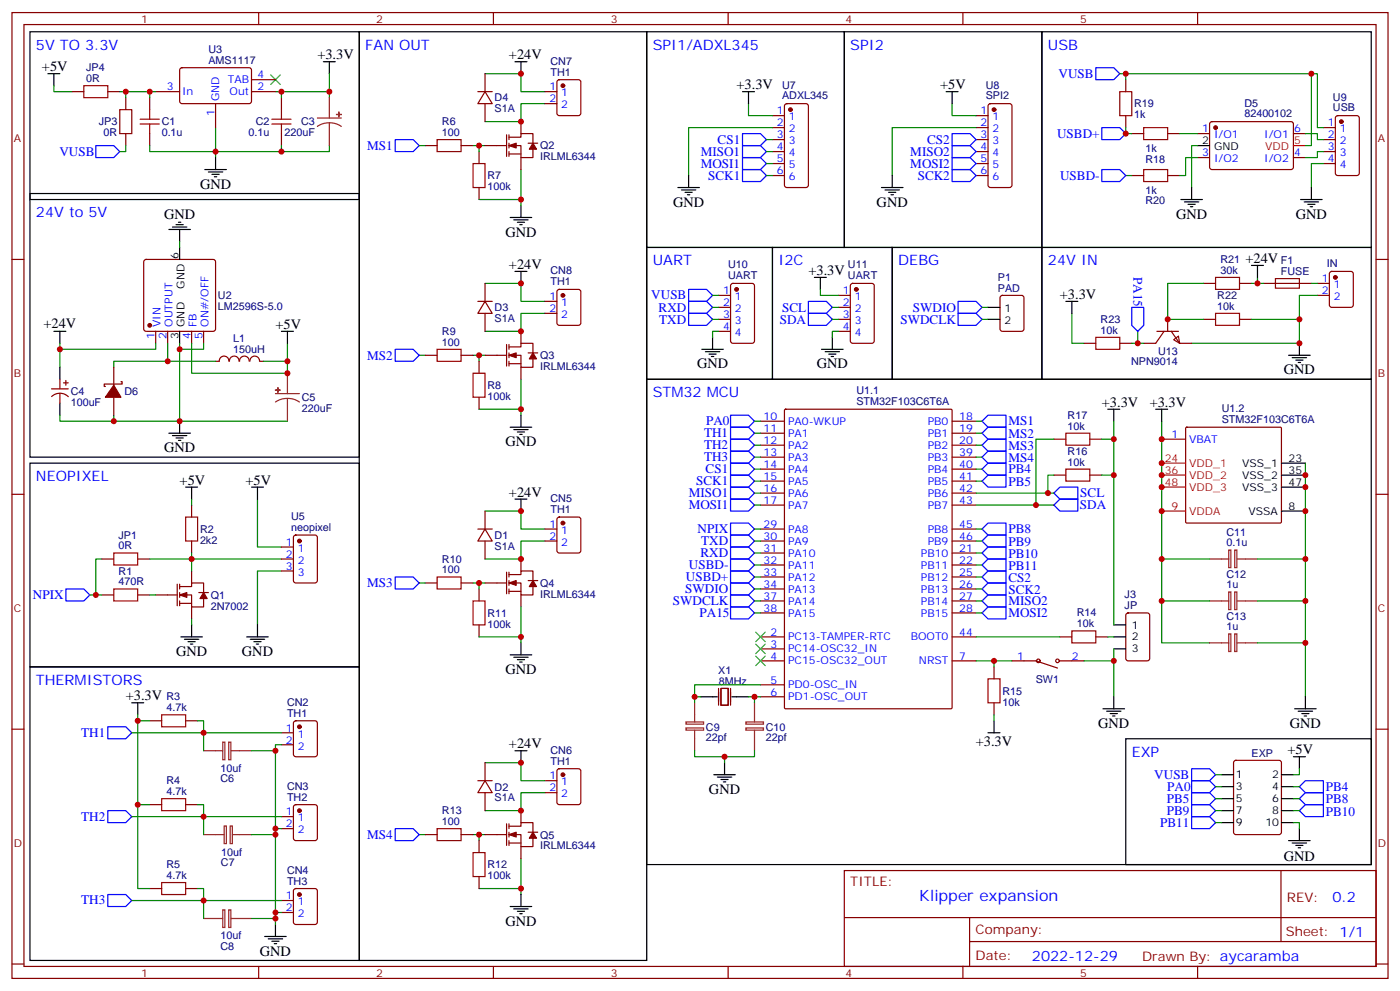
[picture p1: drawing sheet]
<svg xmlns="http://www.w3.org/2000/svg" width="412mm" height="292mm" viewBox="0 0 412 292" stroke-linecap="round" stroke-linejoin="round" font-family="sans-serif">
<g fill="none" stroke="#870000" stroke-width=".35">
<path d="M3.5 3.7h405.4v284.3h-405.4zM7.1 7.2h398.2v277.3h-398.2zM76.2 3.7v3.5M145.3 3.7v3.5M214.5 3.7v3.5M283.6 3.7v3.5M352.8 3.7v3.5M21.2 27h3.5M31.7 27h3.6M37 28.8v3.5M37 39.3v3.6M44.1 28.8v3.5"/>
<path d="M44.1 39.3v3.6M45.9 27h7M53.2 20.1l.4-.2 20.1 .1 .4 .6-.1 9.5-.6 .4-20.1-.1-.4-.6v-9.2zM63.5 30.5v7.1M74.1 27h7M74.1 23.5h7M82.9 28.8v3.5M82.9 39.3v3.6M140.8 27h4.2M142.9 27l2.1 3.5h-4.2zM142.9 21.7v5.3M142.9 30.5v5.3"/>
<path d="M149.2 39.7v6.3M149.9 39.7v1.4M153.5 35.8v3.5M160.5 27h3.5M160.5 30.5h3.5M164.3 23.7l.4-.2h5.7l.6 .4 .1 9.4-.5 .7h-5.9l-.6-.4-.1-9.4zM227.5 34h3.6M227.5 37.6h3.6M231.3 30.7l.5-.2h5.6l.7 .4v23.6l-.4 .7h-5.9l-.7-.5v-23.5zM287.5 34h3.5M287.5 37.6h3.5M291.3 30.7l.4-.2h5.7l.6 .4 .1 23.6-.5 .7h-5.9l-.6-.5-.1-23.5z"/>
<path d="M331.6 23.5v3.5M331.6 34v3.6M333.4 39.3h3.5M344 39.3h3.5M352.8 39.3h3.5M356.5 36l.5-.2 23.6 .1 .4 .6-.1 13-.6 .4h-23.6l-.4-.7v-12.7zM381 39.3h3.5M389.8 37.6h3.5M393.6 34.2l.5-.2h5.6l.6 .5 .1 16.5-.5 .6-5.8 .1-.7-.5-.1-16.5zM125.2 42.9h3.6M135.8 42.9h3.5M141.1 44.6v3.6"/>
<path d="M141.1 55.2v3.5M142.9 42.9h6.3M149.9 40.4h3.6v-1.1h3.5v2.9M149.9 42.9h3.6v3.5h3.5v-2.5M149.9 45.3h3.6M149.9 42.2v1.4M149.9 44.6v1.4M153.5 46.4v3.5M155.6 42.2h2.8M227.5 41.1h3.6M227.5 44.6h3.6M227.5 48.2h3.6"/>
<path d="M227.5 51.7h3.6M287.5 41.1h3.5M287.5 44.6h3.5M287.5 48.2h3.5M287.5 51.7h3.5M333.4 51.7h3.5M344 51.7h3.5M352.8 46.4h3.5M381 46.4h3.5M389.8 41.1h3.5M389.8 44.6h3.5M389.8 48.2h3.5"/>
<path d="M3.5 76.4h3.6M42.6 76.6l.4-.2h19.8l.5 .2 .2 .5v19.7l-.2 .5-.5 .2h-19.8l-.5-.2-.2-.5v-19.7zM405.3 76.4h3.6M45.9 97.5v3.6M49.4 97.5v3.6M56.4 97.5v3.6M60 97.5v3.6M140.8 88.7h4.2M142.9 88.7l2.1 3.6h-4.2zM142.9 83.4v5.3M142.9 92.3v5.2M153.5 97.5v3.6"/>
<path d="M160.5 88.7h3.5M160.5 92.3h3.5M164.3 85.4l.4-.2h5.7l.6 .4 .1 9.5-.5 .6-5.9 .1-.6-.5-.1-9.4zM211.7 87h3.5M211.7 90.5h3.5M211.7 94h3.5M211.7 97.5h3.5M215.4 83.6l.5-.2h5.6l.7 .5v16.5l-.4 .6-5.9 .1-.7-.5v-16.5zM246.9 87h3.6M246.9 90.5h3.6M246.9 94h3.6M246.9 97.5h3.6"/>
<path d="M250.7 83.6l.5-.2h5.6l.7 .5v16.5l-.4 .6-5.9 .1-.7-.5v-16.5zM294.8 87.2l.5-.2h5.6l.7 .4v9.4l-.4 .7h-5.9l-.7-.4v-9.4zM340.8 97.5h6.3M342.9 97.5l-2.5 3.6h-3.5M344 94v3.5M345 97.5l2.5 3.6h3.5M354.5 94h3.6M354.5 83.4h3.6M365.1 94h3.6M365.1 83.4h3.6M372.2 83.4h14.1M388.1 87h3.5"/>
<path d="M388.1 83.4h3.5M391.8 80.1l.5-.2h5.6l.7 .4v9.5l-.4 .6-5.9 .1-.7-.5v-9.4zM15.2 114.5h4.9M15.2 116.7a3.5 3.5 0 0 1 4.9 .1M17.6 111.7v2.8M17.6 115.9v2.8M18.7 112.7h1.4M19.4 112v1.4M33.5 108.1v5.3M33.5 116.9v5.3M35.6 112.4h.4v.7h-5.3v.7h.3M67.4 106.3a1.41 1.41 0 0 0-1.4-1.5 1.41 1.41 0 0 0-1.4 1.5l-1.1 .1"/>
<path d="M67.6 106.3a1.41 1.41 0 0 1 1.4-1.5 1.41 1.41 0 0 1 1.4 1.5M70.6 106.3a1.41 1.41 0 0 1 1.4-1.5 1.41 1.41 0 0 1 1.4 1.5M73.6 106.3a1.41 1.41 0 0 1 1.4-1.5 1.41 1.41 0 0 1 1.4 1.5M76.6 106.4h1M125.2 104.6h3.6M135.8 104.6h3.5M141.1 106.4v3.5M141.1 116.9v3.6M142.9 104.6h6.3M149.2 101.4v6.4M149.9 102.1h3.6v-1h3.5v2.8M149.9 104.6h3.6v3.5h3.5v-2.4"/>
<path d="M149.9 101.4v1.4M149.9 103.9v1.4M149.9 106.4v1.4M149.9 107.1h3.6M153.5 108.1v3.6M155.6 103.9h2.8M319.3 101.1h3.5M329.8 101.1h3.6M345.7 100l1.4-1 .4 2.1zM224 124h7.1M224 127.5h7.1M224 131.1h7.1"/>
<path d="M224 134.6h7.1M224 138.1h7.1M231.1 120.6l.3-.1h48.7l.3 .1 .1 87.7-.2 .3-48.9 .1-.3-.2zM280.5 124h7M280.5 127.5h7M280.5 131.1h7M280.5 134.6h7M280.5 138.1h7M310.4 129.3h3.6M310.4 139.9h3.6M321 129.3h3.6M321 139.9h3.6"/>
<path d="M342.2 129.3h7M349.3 125.9l.3-.1h27.7l.2 .3-.1 27.7-.3 .2-27.7-.1-.2-.3zM3.5 145.5h3.6M56.4 148.7v3.5M56.4 159.3v3.5M86.7 157.7l.4-.2h5.7l.6 .4 .1 13-.5 .7h-5.9l-.6-.4-.1-13zM140.8 155.8h4.2M142.9 155.8l2.1 3.5h-4.2zM142.9 150.5v5.3M142.9 159.3v5.3M160.5 155.8h3.5M160.5 159.3h3.5"/>
<path d="M164.3 152.4l.4-.2h5.7l.6 .5 .1 9.4-.5 .7h-5.9l-.6-.5-.1-9.4zM224 141.6h7.1M224 145.2h7.1M224 148.7h7.1M224 155.8h7.1M224 159.3h7.1M280.5 141.6h7M280.5 145.2h7M280.5 148.7h7M280.5 155.8h7M280.5 159.3h7M405.3 145.5h3.6"/>
<path d="M30 175.2h3.5M30 164.6h3.5M40.6 175.2h3.5M40.6 164.6h3.5M45.9 175.2h6.3M52.2 172v6.3M52.9 175.2h3.5v3.5h3.6v-2.5M52.9 172.7h3.5v-1.1h3.6v2.8M52.9 172v1.4M52.9 174.4v1.5M52.9 176.9v1.4M52.9 177.6h3.5"/>
<path d="M56.4 168.1v3.5M56.4 178.7v3.5M58.6 174.4h2.8M82.9 164.6h3.5M82.9 161h3.5M82.9 168.1h3.5M125.2 171.6h3.6M135.8 171.6h3.5M141.1 173.4v3.5M142.9 171.6h6.3M149.2 168.5v6.3M149.9 169.2h3.6v-1.1h3.5v2.8"/>
<path d="M149.9 171.6h3.6v3.6h3.5v-2.5M149.9 168.5v1.4M149.9 170.9v1.4M149.9 173.4v1.4M149.9 174.1h3.6M153.5 164.6v3.5M153.5 175.2v3.5M155.6 170.9h2.8M224 162.8h7.1M224 166.3h7.1M224 169.9h7.1M224 173.4h7.1"/>
<path d="M224 176.9h7.1M280.5 162.8h7M280.5 166.3h7M280.5 169.9h7M280.5 173.4h7M280.5 176.9h7M141.1 184v3.5M224 187.5h7.1M224 191h7.1M224 194.6h7.1M224 180.4h7.1M280.5 187.5h7"/>
<path d="M280.5 194.6h7M280.5 180.4h7M292.8 196.3v3.5M298.1 194.6h7.1l6.3 2.1M312.2 187.5h3.5M312.2 194.6h7.1M322.8 187.5h3.5M331.8 180.7l.5-.3h5.7l.6 .5 .1 13-.5 .6-5.9 .1-.6-.5-.1-12.9zM3.5 214.7h3.6M44.1 212.2h3.5M54.7 212.2h3.5M82.9 215.7h3.5"/>
<path d="M82.9 219.3h3.5M86.7 212.4l.4-.2h5.7l.6 .4 .1 9.5-.5 .6-5.9 .1-.6-.5-.1-9.4zM211.7 202.7v4.9M212.4 202.7h2.1v4.9h-2.1zM215.2 202.7v4.9M224 201.6h7.1M224 205.1h7.1M292.8 206.9v3.5M405.3 214.7h3.6M44.1 236.9h3.5M54.7 236.9h3.5M86.7 237.1l.4-.2h5.7l.6 .4 .1 9.5-.5 .6-5.9 .1-.6-.5-.1-9.4z"/>
<path d="M140.8 229.8h4.2M142.9 229.8l2.1 3.6h-4.2zM142.9 224.5v5.3M142.9 233.4v5.3M153.5 238.7v3.5M160.5 229.8h3.5M160.5 233.4h3.5M164.3 226.5l.4-.2h5.7l.6 .4 .1 9.5-.5 .6-5.9 .1-.6-.5-.1-9.4zM363.6 224l.5-.2h12.7l.6 .5 .1 20.7-.5 .7h-12.9l-.7-.5v-20.7zM82.9 240.4h3.5M82.9 243.9h3.5M125.2 245.7h3.6"/>
<path d="M135.8 245.7h3.5M141.1 247.5v3.5M141.1 258.1v3.5M142.9 245.7h6.3M149.2 242.5v6.4M149.9 243.2h3.6v-1h3.5v2.8M149.9 245.7h3.6v3.5h3.5v-2.4M149.9 242.5v1.4M149.9 245v1.4M149.9 247.5v1.4M149.9 248.2h3.6M153.5 249.2v3.6"/>
<path d="M155.6 245h2.8M248.7 256.3h156.6v28.2h-156.6zM377.3 256.3v20.9M44.1 261.6h3.5M54.7 261.6h3.5M82.9 265.1h3.5M82.9 268.6h3.5M86.7 261.8l.4-.2h5.7l.6 .4 .1 9.5-.5 .6-5.9 .1-.6-.5-.1-9.4zM248.7 270.1h156.5M285.6 277.2h119.6M285.6 270.1v14.2M3.5 283.8h3.6"/>
<path d="M76.2 284.5v3.5M145.3 284.5v3.5M214.5 284.5v3.5M283.6 284.5v3.5M352.8 284.5v3.5M405.3 283.8h3.6"/>
<circle cx="305.9" cy="194.6" r=".53"/>
<circle cx="311.5" cy="194.6" r=".53"/>
</g>
<g fill="none" stroke="#000" stroke-width=".35">
<path d="M8.8 9.3h97v49.4h-97zM95.2 18.2h3.6M97 18.2v3.5M105.8 9.3h84.7v273.5h-84.7zM151.7 18.2h3.5M153.5 18.2v3.5M190.5 9.3h58.2v63.5h-58.2zM248.7 9.3h58.2v63.5h-58.2zM306.9 9.3h97v63.5h-97zM14.1 21.7h3.5M15.9 21.7v3.5M218.7 27h3.5"/>
<path d="M220.5 27v3.5M278.7 27h3.5M280.5 27v3.5M8.8 57h97v77.6h-97zM60.3 49.9h6.4M61.4 50.6h4.2M62.4 51.3h2.2M63.1 52h.8M63.5 46.4v3.5M199.7 55.2h6.3M200.7 55.9h4.3M201.8 56.6h2.1"/>
<path d="M202.5 57.3h.7M202.8 51.7v3.5M259.6 55.2h6.4M260.7 55.9h4.2M261.8 56.6h2.1M262.5 57.3h.7M262.8 51.7v3.5M347.8 58.7h6.4M348.9 59.4h4.2M351 55.2v3.5M352.8 42.9h3.5M383.1 58.7h6.4"/>
<path d="M384.2 59.4h4.2M386.3 55.2v3.5M49.7 67.6h6.4M50.8 66.9h4.2M51.9 66.1h2.1M52.6 65.4h.7M52.9 67.6v3.5M52.9 72.8v3.6M150.3 64h6.3M151.3 64.7h4.3M151.7 79.9h3.5M152.4 65.4h2.1"/>
<path d="M153.1 66.1h.7M153.5 60.5v3.5M153.5 79.9v3.5M190.5 72.8h37v38.9h-37zM227.5 72.8h35.3v38.9h-35.3zM262.8 72.8h44.1v38.9h-44.1zM306.9 72.8h97v38.9h-97zM350 60.1h2.1M350.7 60.9h.7M368.7 78.1h3.5M370.4 78.1v3.6M385.2 60.1h2.1"/>
<path d="M385.9 60.9h.7M15.9 97.5h3.5M17.6 97.5v3.6M52.9 97.5v3.6M82.9 97.5h3.5M84.7 97.5v3.6M209.9 99.3v3.5M239.9 81.7h3.5M241.7 81.7v3.5M245.2 99.3v3.5M291 90.5h3.6M291 94h3.6"/>
<path d="M314 88.7h3.5M315.7 88.7v3.6M17.6 108.1v3.6M17.6 118.7v3.5M190.5 111.7h213.4v142.8h-213.4zM206.7 102.8h6.4M207.8 103.5h4.2M208.8 104.2h2.2M209.5 105h.8M242 102.8h6.4M243.1 103.5h4.2M244.1 104.2h2.1"/>
<path d="M244.8 105h.7M379.6 104.6h6.3M380.6 105.3h4.3M381.7 106h2.1M382.4 106.7h.7M382.8 101.1v3.5M8.8 136.3h97v60h-97zM49.7 127.5h6.4M50.8 128.2h4.2M51.9 128.9h2.1M52.6 129.6h.7M52.9 124v3.5"/>
<path d="M150.3 125.8h6.3M151.3 126.5h4.3M152.4 127.2h2.1M153.1 127.9h.7M153.5 122.2v3.6M326.3 120.5h3.5M328.1 120.5v3.5M340.4 120.5h3.6M342.2 120.5v3.5M377.5 136.3h7M377.5 139.9h7M54.7 143.4h3.5"/>
<path d="M56.4 143.4v3.5M74.1 143.4h3.5M75.8 143.4v3.5M151.7 146.9h3.5M153.5 146.9v3.6M377.5 150.5h7M377.5 143.4h7M8.8 196.3h97v86.5h-97zM53.3 187.5h6.3M54.3 188.2h4.3M55.4 188.9h2.1M56.1 189.6h.7"/>
<path d="M56.4 184v3.5M72.7 187.5h6.3M73.7 188.2h4.3M74.8 188.9h2.1M75.5 189.6h.7M75.8 184v3.5M150.3 192.8h6.3M151.3 193.5h4.3M152.4 194.2h2.1M153.1 194.9h.7M153.5 189.3v3.5M328.1 187.5h3.5"/>
<path d="M328.1 191h3.5M328.1 184h3.5M38.8 206.9h3.5M40.6 206.9v3.5M206.4 205.1h4.9M215.5 205.1h5M291 215.7h3.6M292.8 212.2v3.5M324.9 208.7h6.4M326 209.4h4.2M327 210.1h2.1M327.7 210.8h.7"/>
<path d="M328.1 205.1v3.6M331.6 217.5h72.3v37h-72.3zM381.4 208.7h6.3M382.4 209.4h4.2M383.5 210.1h2.1M384.2 210.8h.7M384.5 205.1v3.6M151.7 221h3.5M153.5 221v3.5M210.3 228.1h6.3M211.3 228.8h4.2M212.4 229.5h2.1"/>
<path d="M213.1 230.2h.7M213.4 224.5v3.6M359.8 228.1h3.6M359.8 231.6h3.6M359.8 235.1h3.6M359.8 238.7h3.6M377.5 228.1h3.5M377.5 231.6h3.5M377.5 235.1h3.5M377.5 238.7h3.5M381 222.8h3.5M382.8 222.8v3.5"/>
<path d="M359.8 242.2h3.6M377.5 242.2h3.5M379.6 247.5h6.3M380.6 248.2h4.3M381.7 248.9h2.1M382.4 249.6h.7M382.8 243.9v3.6M78 275.7h6.3M79 276.4h4.3M80.1 277.1h2.1M80.8 277.8h.7M81.1 272.2v3.5"/>
<path d="M150.3 266.9h6.3M151.3 267.6h4.3M152.4 268.3h2.1M153.1 269h.7M153.5 263.3v3.6"/>
</g>
<path d="M381 42.9h3.5M342.2 136.3h7M342.2 139.9h7M342.2 150.5h7M342.2 143.4h7" fill="none" stroke="#f00" stroke-width=".35"/>
<g fill="none" stroke="#008700" stroke-width=".35">
<path d="M15.9 25.2v1.8h5.3M35.3 27h1.7v1.8M37 27h7.1M45.9 27h-1.8v1.8M63.5 37.6v7h-19.4v-1.7M81.1 27h15.9v1.8M82.9 27v1.8M97 21.7v5.3M142.9 21.7h10.6v5.3h7M160.5 30.5h-7v5.3h-10.6M220.5 30.5v3.5h7M227.5 37.6h-24.7v14.1"/>
<path d="M280.5 30.5v3.5h7M287.5 37.6h-24.7v14.1M329.8 21.7h58.3v15.9h1.7M331.6 37.6v1.7h1.8M331.6 21.7v1.8M347.5 39.3h5.3M384.5 39.3h3.6v1.8h1.7M386.3 21.7v21.2h-1.8M37 42.9v1.7h-1.7M82.9 42.9v1.7M97 42.9v1.7h-33.5v1.8M123.5 42.9h1.7"/>
<path d="M139.3 42.9h3.6M141.1 58.7h12.4v1.8M141.1 42.9v1.7M153.5 49.9v8.8M225.8 41.1h1.7M225.8 44.6h1.7M225.8 48.2h1.7M225.8 51.7h1.7M331.6 51.7h1.8M352.8 46.4h-3.6v5.3h-1.7M352.8 42.9h-1.8v12.3M389.8 48.2h-3.5v7"/>
<path d="M389.8 44.6h-1.7v1.8h-3.6M52.9 71.1v1.7M142.9 83.4h10.6v5.3h7M160.5 92.3h-7v5.2h-10.6M209.9 87h1.8M209.9 90.5h1.8M209.9 94h1.8M211.7 97.5h-1.8v1.8M241.7 85.2v1.8h5.2M245.2 90.5h1.7M245.2 94h1.7M246.9 97.5h-1.7v1.8"/>
<path d="M289.3 90.5h1.7M289.3 94h1.7M315.7 92.3v8.8h3.6M335.1 97.5v3.6M354.5 83.4h-10.5v10.6h10.5M368.7 94h14.1M368.7 83.4h1.7M370.4 81.7v1.7h1.8M386.3 83.4h1.8M388.1 87h-5.3v14.1h-31.8M17.6 101.1v1.7M45.9 101.1v1.7h-28.3v5.3"/>
<path d="M49.4 101.1v5.3M52.9 101.1v22.9M56.4 101.1v8.8h28.3v-3.5h-7.1M60 101.1v1.7h-7.1M63.5 106.4h-30v1.7M84.7 101.1v5.3M123.5 104.6h1.7M139.3 104.6h3.6M141.1 104.6v1.8M153.5 111.7v8.8M333.4 101.1h3.5M17.6 122.2v1.8h67.1"/>
<path d="M33.5 122.2v1.8M141.1 120.5h12.4v1.7M222.2 138.1h1.8M222.2 127.5h1.8M222.2 131.1h1.8M222.2 134.6h1.8M222.2 124h1.8M287.5 138.1h1.8M287.5 127.5h1.8M287.5 131.1h1.8M287.5 134.6h1.8M287.5 124h1.8"/>
<path d="M310.4 139.9h-1.7v5.3M310.4 129.3h-5.2v19.4M324.6 129.3h3.5M328.1 124v15.9h-3.5M328.1 139.9v44.1M342.2 124v65.3h14.1M384.5 136.3v68.8M56.4 146.9v1.8M75.8 146.9v14.1h7.1M142.9 150.5h10.6v5.3h7M160.5 159.3h-7v5.3h-10.6M222.2 141.6h1.8"/>
<path d="M222.2 145.2h1.8M222.2 148.7h1.8M222.2 159.3h1.8M222.2 155.8h1.8M287.5 141.6h1.8M287.5 145.2h22.9M287.5 148.7h22.9M287.5 159.3h1.8M287.5 155.8h1.8M28.2 175.2h1.8M30 164.6h-1.8v10.6h-1.7M44.1 175.2h1.8"/>
<path d="M44.1 164.6h38.8M56.4 162.8v5.3M82.9 168.1h-7.1v15.9M123.5 171.6h1.7M139.3 171.6h3.6M141.1 171.6v1.8M153.5 178.7v8.8M222.2 162.8h1.8M222.2 166.3h1.8M222.2 169.9h1.8M222.2 173.4h1.8M222.2 176.9h1.8"/>
<path d="M287.5 162.8h1.8M287.5 166.3h1.8M287.5 169.9h1.8M287.5 173.4h1.8M287.5 176.9h1.8M342.2 164.6h14.1M342.2 176.9h14.1M370.4 164.6h14.1M370.4 176.9h14.1M56.4 182.2v1.8M141.1 187.5h12.4v1.8M222.2 180.4h1.8"/>
<path d="M287.5 180.4h1.8M287.5 187.5h24.7M287.5 194.6h10.6M292.8 194.6v1.7M319.3 194.6h8.8M326.3 187.5h1.8M328.1 191v14.1M370.4 189.3h14.1M38.8 215.7h44.1M40.6 210.4v1.8h3.5M40.6 212.2v24.7h3.5M58.2 212.2h1.8v8.8"/>
<path d="M82.9 219.3h-1.8v52.9M204.6 205.1h1.8M220.5 205.1h3.5M222.2 205.1v1.8M224 201.6h-19.4v5.3M292.8 210.4v1.8M40.6 236.9v24.7h3.5M58.2 236.9h1.8v8.8M74.1 221h7M142.9 224.5h10.6v5.3h7M160.5 233.4h-7v5.3h-10.6M204.6 221v1.8h17.6v-1.8"/>
<path d="M213.4 222.8v1.7M358.1 228.1h1.7M358.1 231.6h1.7M358.1 235.1h1.7M358.1 238.7h1.7M381 231.6h1.8M381 235.1h1.8M381 238.7h1.8M382.8 226.3v1.8h-1.8M38.8 240.4h44.1M74.1 245.7h7M81.1 243.9h1.8"/>
<path d="M123.5 245.7h1.7M139.3 245.7h3.6M141.1 245.7v1.8M153.5 252.8v8.8M358.1 242.2h1.7M381 242.2h1.8v1.7M38.8 265.1h44.1M58.2 261.6h1.8v8.8M74.1 270.4h7M81.1 268.6h1.8M141.1 261.6h12.4v1.7"/>
</g>
<path d="M79.7 22l2.8 2.9M82.5 22l-2.8 2.9M222.6 193.1l2.8 2.9M222.6 189.6l2.8 2.8M222.6 186.1l2.8 2.8M225.4 193.1l-2.8 2.9M225.4 189.6l-2.8 2.8M225.4 186.1l-2.8 2.8" fill="none" stroke="#3c3" stroke-width=".35"/>
<g fill="none" stroke="#a10000" stroke-width=".35">
<path d="M24.7 25.2h7v3.6h-7zM35.3 32.3h3.5v7h-3.5zM41.3 35.1h5.6M41.3 36.5h5.6M44.1 32.3v2.8M44.1 36.5v2.8M80.1 35.1h5.6M80.1 36.5h5.6M82.9 32.3v2.8M82.9 36.5v2.8M329.8 27h3.6v7h-3.6zM336.9 37.6h7.1v3.5h-7.1z"/>
<path d="M128.8 41.1h7v3.5h-7zM139.3 48.2h3.6v7h-3.6zM336.9 49.9h7.1v3.5h-7.1zM322.8 99.3h7v3.5h-7zM358.1 81.7h7v3.5h-7zM358.1 92.3h7v3.5h-7zM375.7 82h7.1v2.8h-7.1zM128.8 102.8h7v3.6h-7zM139.3 109.9h3.6v7h-3.6zM314 138.1h7v3.5h-7zM314 127.5h7v3.6h-7zM54.7 152.2h3.5v7.1h-3.5z"/>
<path d="M33.5 173.4h7.1v3.5h-7.1zM33.5 162.8h7.1v3.5h-7.1zM128.8 169.9h7v3.5h-7zM139.3 176.9h3.6v7.1h-3.6zM291 199.8h3.6v7.1h-3.6zM315.7 185.7h7.1v3.6h-7.1zM47.6 210.4h7.1v3.6h-7.1zM47.6 235.1h7.1v3.6h-7.1zM47.6 259.8h7.1v3.5h-7.1zM128.8 243.9h7v3.6h-7zM139.3 251h3.6v7.1h-3.6z"/>
</g>
<g fill="none" stroke="#00f" stroke-width=".35">
<path d="M322.8 19.9h5.3l1.7 1.8-1.7 1.8h-5.3zM218.7 39.3h5.3l1.8 1.8-1.8 1.8h-5.3zM280.5 39.3h5.3l1.7 1.8-1.7 1.8h-5.3zM324.6 37.6h5.2l1.8 1.7-1.8 1.8h-5.2zM28.2 42.9h5.3l1.8 1.7-1.8 1.8h-5.3zM116.4 41.1h5.3l1.8 1.8-1.8 1.7h-5.3zM218.7 42.9h5.3l1.8 1.7-1.8 1.8h-5.3zM218.7 46.4h5.3l1.8 1.8-1.8 1.7h-5.3zM218.7 49.9h5.3l1.8 1.8-1.8 1.7h-5.3zM280.5 42.9h5.3l1.7 1.7-1.7 1.8h-5.3zM280.5 46.4h5.3l1.7 1.8-1.7 1.7h-5.3zM280.5 49.9h5.3l1.7 1.8-1.7 1.7h-5.3z"/>
<path d="M324.6 49.9h5.2l1.8 1.8-1.8 1.7h-5.2zM202.8 85.2h5.3l1.8 1.8-1.8 1.7h-5.3zM202.8 88.7h5.3l1.8 1.8-1.8 1.8h-5.3zM202.8 92.3h5.3l1.8 1.7-1.8 1.8h-5.3zM238.1 88.7h5.3l1.8 1.8-1.8 1.8h-5.3zM238.1 92.3h5.3l1.8 1.7-1.8 1.8h-5.3zM282.2 88.7h5.3l1.8 1.8-1.8 1.8h-5.3zM282.2 92.3h5.3l1.8 1.7-1.8 1.8h-5.3zM333.4 90.5h3.5v5.3l-1.8 1.7-1.7-1.7zM116.4 102.8h5.3l1.8 1.8-1.8 1.8h-5.3zM215.2 136.3h5.3l1.7 1.8-1.7 1.8h-5.3zM215.2 139.9h5.3l1.7 1.7-1.7 1.8h-5.3z"/>
<path d="M215.2 125.8h5.3l1.7 1.7-1.7 1.8h-5.3zM215.2 129.3h5.3l1.7 1.8-1.7 1.7h-5.3zM215.2 132.8h5.3l1.7 1.8-1.7 1.7h-5.3zM215.2 122.2h5.3l1.7 1.8-1.7 1.8h-5.3zM289.3 127.5l1.7-1.7h5.3v3.5h-5.3zM289.3 134.6l1.7-1.8h5.3v3.5h-5.3zM291 122.2h5.3v3.6h-5.3l-1.7-1.8zM291 129.3h5.3v3.5h-5.3l-1.7-1.7zM291 136.3h5.3v3.6h-5.3l-1.7-1.8zM291 139.9h5.3v3.5h-5.3l-1.7-1.8zM215.2 143.4h5.3l1.7 1.8-1.7 1.7h-5.3zM215.2 146.9h5.3l1.7 1.8-1.7 1.8h-5.3z"/>
<path d="M215.2 157.5h5.3l1.7 1.8-1.7 1.7h-5.3zM215.2 154h5.3l1.7 1.8-1.7 1.7h-5.3zM289.3 159.3l1.7-1.8h5.3v3.5h-5.3zM291 154h5.3v3.5h-5.3l-1.7-1.7zM310.4 148.7l1.8-1.8h5.3v3.6h-5.3zM310.4 145.2l1.8-1.8h5.3v3.5h-5.3zM19.4 173.4h5.3l1.8 1.8-1.8 1.7h-5.3zM116.4 169.9h5.3l1.8 1.7-1.8 1.8h-5.3zM215.2 161h5.3l1.7 1.8-1.7 1.8h-5.3zM215.2 164.6h5.3l1.7 1.7-1.7 1.8h-5.3zM215.2 168.1h5.3l1.7 1.8-1.7 1.7h-5.3zM215.2 171.6h5.3l1.7 1.8-1.7 1.8h-5.3z"/>
<path d="M215.2 175.2h5.3l1.7 1.7-1.7 1.8h-5.3zM215.2 178.7h5.3l1.7 1.7-1.7 1.8h-5.3zM289.3 166.3l1.7-1.7h5.3v3.5h-5.3zM291 171.6h5.3v3.6h-5.3l-1.7-1.8zM291 175.2h5.3v3.5h-5.3l-1.7-1.8zM291 178.7h5.3v3.5h-5.3l-1.7-1.8zM291 168.1h5.3v3.5h-5.3l-1.7-1.7zM291 161h5.3v3.6h-5.3l-1.7-1.8zM31.7 214h5.3l1.8 1.7-1.8 1.8h-5.3zM31.7 238.7h5.3l1.8 1.7-1.8 1.8h-5.3zM351 226.3h5.3l1.8 1.8-1.8 1.7h-5.3zM351 229.8h5.3l1.8 1.8-1.8 1.8h-5.3z"/>
<path d="M351 233.4h5.3l1.8 1.7-1.8 1.8h-5.3zM351 236.9h5.3l1.8 1.8-1.8 1.7h-5.3zM382.8 231.6l1.7-1.8h5.3v3.6h-5.3zM382.8 238.7l1.7-1.8h5.3v3.5h-5.3zM384.5 233.4h5.3v3.5h-5.3l-1.7-1.8zM116.4 243.9h5.3l1.8 1.8-1.8 1.8h-5.3zM351 240.4h5.3l1.8 1.8-1.8 1.7h-5.3zM31.7 263.3h5.3l1.8 1.8-1.8 1.8h-5.3z"/>
</g>
<g fill="#8c2424" stroke="#8c2424" stroke-width=".35">
<path d="M99.8 33v1.4z"/>
<path d="M99.1 33.7h1.4z"/>
<path d="M81.8 114.1l.1 1.4z"/>
<path d="M81.1 114.8l1.4 .1z"/>
</g>
<g fill="none" stroke="#8c2424" stroke-width=".35">
<path d="M93.5 34.7h7M97 36.2l1.9 .2 1.6 .8M97 36.2l-1.8 .2-1.7 .8M97 28.8v5.9M97 36.2v6.7M81.1 115.9h7.1M84.7 117.3l-1.9 .2-1.7 .9M84.7 117.3l1.8 .2 1.7 .9M84.7 109.9v6M84.7 117.3v6.7M356.3 164.6h5.6M356.3 176.9h5.6"/>
<path d="M361.9 161.9h.7v5.2h-.7zM361.9 174.3h.7v5.2h-.7zM363.7 161.9h.6v5.2h-.6zM363.7 174.3h.6v5.2h-.6zM364.4 164.6h6M364.4 176.9h6M356.3 189.3h5.6M361.9 186.6h.7v5.2h-.7zM363.7 186.6h.6v5.2h-.6zM364.4 189.3h6M65.6 218.5h.7v5.2h-.7zM67.4 218.5h.6v5.2h-.6z"/>
<path d="M202.1 214.3h5.2v.6h-5.2zM202.1 212.5h5.2v.7h-5.2zM204.6 206.9v5.6M204.6 215v6M219.7 214.3h5.2v.6h-5.2zM219.7 212.5h5.2v.7h-5.2zM222.2 206.9v5.6M222.2 215v6M60 221h5.6M68.1 221h6M60 245.7h6M66 243.2h.7v5.2h-.7z"/>
<path d="M67.8 243.2h.6v5.2h-.6zM68.4 245.7h5.7M60 270.4h5.6M65.6 267.9h.7v5.2h-.7zM67.4 267.9h.6v5.2h-.6zM68.1 270.4h6"/>
</g>
<g fill="#870000" stroke="#870000" stroke-width=".35">
<path d="M60 174.4l1 1.8h-2.1z"/>
<path d="M52.9 175.2l2.1-.8v1.5z"/>
<path d="M149.9 42.9l2.1-.7v1.4z"/>
<path d="M157 42.2l1 1.7h-2.1z"/>
<path d="M149.9 104.6l2.1-.7v1.4z"/>
<path d="M157 103.9l1 1.8h-2.1z"/>
<path d="M149.9 171.6l2.1-.7v1.4z"/>
<path d="M157 170.9l1 1.8h-2.1z"/>
<path d="M149.9 245.7l2.1-.7v1.4z"/>
<path d="M157 245l1 1.8h-2.1z"/>
<path d="M33.5 113.4l2.1 3.5h-4.6z"/>
<circle cx="44.1" cy="95.8" r=".53"/>
<circle cx="88.2" cy="214" r=".53"/>
<circle cx="88.2" cy="238.7" r=".53"/>
<circle cx="88.2" cy="263.3" r=".53"/>
<circle cx="165.8" cy="154" r=".53"/>
<circle cx="165.8" cy="228.1" r=".53"/>
<circle cx="232.8" cy="32.3" r=".53"/>
<circle cx="395.1" cy="35.8" r=".53"/>
<circle cx="217" cy="85.2" r=".53"/>
<circle cx="252.2" cy="85.2" r=".53"/>
<circle cx="393.3" cy="81.7" r=".53"/>
<circle cx="358.1" cy="37.6" r=".53"/>
<circle cx="292.8" cy="32.3" r=".53"/>
<circle cx="165.8" cy="25.2" r=".53"/>
<circle cx="165.8" cy="87" r=".53"/>
<circle cx="88.2" cy="159.3" r=".53"/>
</g>
<g fill="#c00">
<circle cx="63.5" cy="44.6" r=".88"/>
<circle cx="82.9" cy="27" r=".88"/>
<circle cx="82.9" cy="44.6" r=".88"/>
<circle cx="97" cy="27" r=".88"/>
<circle cx="17.6" cy="102.8" r=".88"/>
<circle cx="52.9" cy="102.8" r=".88"/>
<circle cx="84.7" cy="109.9" r=".88"/>
<circle cx="52.9" cy="124" r=".88"/>
<circle cx="49.4" cy="106.4" r=".88"/>
<circle cx="84.7" cy="106.4" r=".88"/>
<circle cx="56.4" cy="164.6" r=".88"/>
<circle cx="28.2" cy="175.2" r=".88"/>
<circle cx="40.6" cy="212.2" r=".88"/>
<circle cx="40.6" cy="236.9" r=".88"/>
<circle cx="60" cy="215.7" r=".88"/>
<circle cx="60" cy="240.4" r=".88"/>
<circle cx="60" cy="265.1" r=".88"/>
<circle cx="81.1" cy="268.6" r=".88"/>
<circle cx="81.1" cy="243.9" r=".88"/>
<circle cx="81.1" cy="221" r=".88"/>
<circle cx="81.1" cy="245.7" r=".88"/>
<circle cx="81.1" cy="270.4" r=".88"/>
<circle cx="153.5" cy="58.7" r=".88"/>
<circle cx="141.1" cy="42.9" r=".88"/>
<circle cx="141.1" cy="104.6" r=".88"/>
<circle cx="153.5" cy="120.5" r=".88"/>
<circle cx="153.5" cy="187.5" r=".88"/>
<circle cx="141.1" cy="171.6" r=".88"/>
<circle cx="141.1" cy="245.7" r=".88"/>
<circle cx="153.5" cy="261.6" r=".88"/>
<circle cx="153.5" cy="150.5" r=".88"/>
<circle cx="153.5" cy="164.6" r=".88"/>
<circle cx="153.5" cy="238.7" r=".88"/>
<circle cx="153.5" cy="224.5" r=".88"/>
<circle cx="153.5" cy="83.4" r=".88"/>
<circle cx="153.5" cy="97.5" r=".88"/>
<circle cx="153.5" cy="35.8" r=".88"/>
<circle cx="153.5" cy="21.7" r=".88"/>
<circle cx="222.3" cy="205.1" r=".88"/>
<circle cx="204.6" cy="205.1" r=".88"/>
<circle cx="213.4" cy="222.8" r=".88"/>
<circle cx="308.7" cy="145.2" r=".88"/>
<circle cx="305.2" cy="148.7" r=".88"/>
<circle cx="384.5" cy="150.5" r=".88"/>
<circle cx="384.5" cy="139.9" r=".88"/>
<circle cx="384.5" cy="143.4" r=".88"/>
<circle cx="342.2" cy="129.3" r=".88"/>
<circle cx="342.2" cy="150.5" r=".88"/>
<circle cx="342.2" cy="136.3" r=".88"/>
<circle cx="342.2" cy="139.9" r=".88"/>
<circle cx="342.2" cy="143.4" r=".88"/>
<circle cx="342.2" cy="164.6" r=".88"/>
<circle cx="384.5" cy="164.6" r=".88"/>
<circle cx="342.2" cy="176.9" r=".88"/>
<circle cx="384.5" cy="176.9" r=".88"/>
<circle cx="384.5" cy="189.3" r=".88"/>
<circle cx="331.6" cy="21.7" r=".88"/>
<circle cx="331.6" cy="39.3" r=".88"/>
<circle cx="386.3" cy="21.7" r=".88"/>
<circle cx="370.4" cy="83.4" r=".88"/>
<circle cx="344" cy="94" r=".88"/>
<circle cx="382.8" cy="94" r=".88"/>
<circle cx="382.8" cy="101.1" r=".88"/>
<circle cx="335.1" cy="101.1" r=".88"/>
<circle cx="328.1" cy="129.3" r=".88"/>
<circle cx="328.1" cy="139.9" r=".88"/>
<circle cx="328.1" cy="194.6" r=".88"/>
<circle cx="292.8" cy="194.6" r=".88"/>
<circle cx="44.1" cy="27" r=".88"/>
<circle cx="37" cy="27" r=".88"/>
<circle cx="33.5" cy="124" r=".88"/>
</g>
<text font-size="4.6" fill="#00f" x="270.8" y="265.3">Klipper expansion</text>
<g font-size="4.2" fill="#00f">
<text x="10.6" y="14.6">5V TO 3.3V</text>
<text x="107.6" y="14.6">FAN OUT</text>
<text x="192.3" y="14.6">SPI1/ADXL345</text>
<text x="250.5" y="14.6">SPI2</text>
<text x="308.7" y="14.6">USB</text>
<text x="10.6" y="64">24V to 5V</text>
<text x="192.3" y="78.1">UART</text>
<text x="229.3" y="78.1">I2C</text>
<text x="264.6" y="78.1">DEBG</text>
<text x="308.7" y="78.1">24V IN</text>
<text x="192.3" y="116.9">STM32 MCU</text>
<text x="10.6" y="141.6">NEOPIXEL</text>
<text x="10.6" y="201.6">THERMISTORS</text>
<text x="333.4" y="222.8">EXP</text>
<text x="392.5" y="265.6">0.2</text>
<text x="304" y="282.9">2022-12-29</text>
</g>
<g font-size="4.2">
<text x="93.5" y="17.5">+3.3V</text>
<text x="149.9" y="17.5">+24V</text>
<text x="12.3" y="21">+5V</text>
<text x="217" y="26.3">+3.3V</text>
<text x="276.9" y="26.3">+5V</text>
<text x="58.9" y="55.6">GND</text>
<text x="48.3" y="64.3">GND</text>
<text x="198.3" y="60.9">GND</text>
<text x="258.2" y="60.9">GND</text>
<text x="346.4" y="64.4">GND</text>
<text x="381.7" y="64.4">GND</text>
<text x="148.9" y="69.7">GND</text>
<text x="366.9" y="77.4">+24V</text>
<text x="149.9" y="79.2">+24V</text>
<text x="238.1" y="81">+3.3V</text>
<text x="312.2" y="88">+3.3V</text>
<text x="12.8" y="96.4">+24V</text>
<text x="81.1" y="96.8">+5V</text>
<text x="205.3" y="108.5">GND</text>
<text x="240.6" y="108.5">GND</text>
<text x="378.2" y="110.2">GND</text>
<text x="324.6" y="119.8">+3.3V</text>
<text x="338.7" y="119.8">+3.3V</text>
<text x="148.9" y="131.4">GND</text>
<text x="48.3" y="133.2">GND</text>
<text x="52.9" y="142.7">+5V</text>
<text x="72.3" y="142.7">+5V</text>
<text x="149.9" y="146.2">+24V</text>
<text x="51.9" y="193.1">GND</text>
<text x="71.3" y="193.1">GND</text>
<text x="148.9" y="198.4">GND</text>
<text x="37" y="206.2">+3.3V</text>
<text x="323.5" y="214.3">GND</text>
<text x="379.9" y="214.3">GND</text>
<text x="149.9" y="220.3">+24V</text>
<text x="287.4" y="219.7">+3.3V</text>
<text x="379.2" y="222.1">+5V</text>
<text x="208.8" y="233.7">GND</text>
<text x="378.2" y="253.6">GND</text>
<text x="148.9" y="272.5">GND</text>
<text x="76.6" y="281.3">GND</text>
</g>
<g font-size="3.9" fill="#00f">
<text x="311.8" y="22.9">VUSB</text>
<text x="311.4" y="40.6">USBD+</text>
<text x="17.5" y="45.8">VUSB</text>
<text x="108.2" y="44.1">MS1</text>
<text x="206.4" y="45.9">MISO1</text>
<text x="211.4" y="42.3">CS1</text>
<text x="268.1" y="45.9">MISO2</text>
<text x="273.1" y="42.3">CS2</text>
<text x="206.4" y="49.4">MOSI1</text>
<text x="208.6" y="52.9">SCK1</text>
<text x="268.1" y="49.4">MOSI2</text>
<text x="270.3" y="52.9">SCK2</text>
<text x="312.3" y="52.9">USBD-</text>
<text x="333.9" y="81.6" transform="rotate(90 333.9 81.6)">PA15</text>
<text x="191.9" y="88.1">VUSB</text>
<text x="194" y="91.7">RXD</text>
<text x="194.2" y="95.2">TXD</text>
<text x="229.7" y="95.3">SDA</text>
<text x="230.4" y="91.7">SCL</text>
<text x="265.2" y="95.3">SWDCLK</text>
<text x="268.9" y="91.7">SWDIO</text>
<text x="108.2" y="105.9">MS2</text>
<text x="208" y="125.3">PA0</text>
<text x="297" y="125.2">MS1</text>
<text x="207.4" y="128.8">TH1</text>
<text x="297" y="128.9">MS2</text>
<text x="207.4" y="132.2">TH2</text>
<text x="207.4" y="135.7">TH3</text>
<text x="297" y="132.4">MS3</text>
<text x="297" y="136">MS4</text>
<text x="205.1" y="142.9">SCK1</text>
<text x="207.9" y="139.4">CS1</text>
<text x="297" y="139.4">PB4</text>
<text x="297" y="143">PB5</text>
<text x="202.9" y="146.4">MISO1</text>
<text x="202.9" y="149.9">MOSI1</text>
<text x="318.1" y="149.9">SDA</text>
<text x="318.2" y="146.4">SCL</text>
<text x="205.5" y="156.9">NPIX</text>
<text x="206.5" y="160.5">TXD</text>
<text x="297" y="157">PB8</text>
<text x="297" y="160.6">PB9</text>
<text x="202.9" y="167.6">USBD-</text>
<text x="206.3" y="164">RXD</text>
<text x="297" y="164.1">PB10</text>
<text x="297" y="167.7">PB11</text>
<text x="108.2" y="172.9">MS3</text>
<text x="202" y="171.1">USBD+</text>
<text x="297" y="171.2">CS2</text>
<text x="9.7" y="176.4">NPIX</text>
<text x="198.2" y="178.2">SWDCLK</text>
<text x="201.8" y="174.6">SWDIO</text>
<text x="297" y="174.8">SCK2</text>
<text x="297" y="178.2">MISO2</text>
<text x="206.1" y="181.7">PA15</text>
<text x="297" y="181.7">MOSI2</text>
<text x="23.9" y="217">TH1</text>
<text x="340" y="229.3">VUSB</text>
<text x="343.8" y="232.9">PA0</text>
<text x="390.5" y="233">PB4</text>
<text x="343.7" y="236.3">PB5</text>
<text x="343.7" y="239.8">PB9</text>
<text x="390.5" y="236.5">PB8</text>
<text x="23.9" y="241.6">TH2</text>
<text x="341.7" y="243.3">PB11</text>
<text x="390.5" y="240.1">PB10</text>
<text x="108.2" y="247">MS4</text>
<text x="23.9" y="266.3">TH3</text>
</g>
<g font-size="3.9" fill="#800">
<text x="250.5" y="260.9">TITLE:</text>
<text x="379.1" y="265.6">REV:</text>
<text x="287.4" y="275.1">Company:</text>
<text x="378.7" y="275.7">Sheet: 1/1</text>
<text x="287.4" y="282.8">Date:</text>
<text x="336.4" y="282.8">Drawn By: aycaramba</text>
</g>
<g font-size="3.2" fill="#800">
<text x="41.6" y="6.7">1</text>
<text x="110.8" y="6.7">2</text>
<text x="179.9" y="6.7">3</text>
<text x="249.1" y="6.7">4</text>
<text x="318.2" y="6.7">5</text>
<text x="4.1" y="41.8">A</text>
<text x="405.9" y="41.8">A</text>
<text x="4.1" y="110.9">B</text>
<text x="405.9" y="110.9">B</text>
<text x="4.1" y="180.1">C</text>
<text x="405.9" y="180.1">C</text>
<text x="4.1" y="249.2">D</text>
<text x="405.9" y="249.2">D</text>
<text x="41.6" y="287.5">1</text>
<text x="110.8" y="287.5">2</text>
<text x="179.9" y="287.5">3</text>
<text x="249.1" y="287.5">4</text>
<text x="318.2" y="287.5">5</text>
</g>
<g font-size="3.2" fill="#000080">
<text x="61.4" y="15.5">U3</text>
<text x="25.4" y="21">JP4</text>
<text x="61.4" y="18.7">AMS1117</text>
<text x="162.2" y="22.3">TH1</text>
<text x="162.2" y="19.1">CN7</text>
<text x="25.4" y="24.2">0R</text>
<text x="145.7" y="29.9">D4</text>
<text x="230.4" y="29.3">ADXL345</text>
<text x="230.4" y="26.1">U7</text>
<text x="290.4" y="29.3">SPI2</text>
<text x="290.4" y="26.1">U8</text>
<text x="392.7" y="29.6">U9</text>
<text x="145.7" y="33.1">S1A</text>
<text x="334.1" y="34.8">1k</text>
<text x="334.1" y="31.6">R19</text>
<text x="366.6" y="34.6">82400102</text>
<text x="366.6" y="31.4">D5</text>
<text x="392.7" y="32.8">USB</text>
<text x="29.1" y="36.9">JP3</text>
<text x="30.5" y="40.1">0R</text>
<text x="47.6" y="40.1">0.1u</text>
<text x="47.6" y="36.9">C1</text>
<text x="73.2" y="40.1">0.1u</text>
<text x="75.3" y="36.9">C2</text>
<text x="83.8" y="40.1">220uF</text>
<text x="88.7" y="36.9">C3</text>
<text x="130.2" y="40">100</text>
<text x="130.2" y="36.9">R6</text>
<text x="159.1" y="47.2">IRLML6344</text>
<text x="159.1" y="44">Q2</text>
<text x="337.4" y="44.6">1k</text>
<text x="337.4" y="47.8">R18</text>
<text x="143.6" y="52.8">R7</text>
<text x="143.6" y="56">100k</text>
<text x="337.4" y="57">1k</text>
<text x="337.4" y="60.1">R20</text>
<text x="359.5" y="77.4">R21</text>
<text x="377.3" y="77.8">F1</text>
<text x="162.2" y="80.8">CN8</text>
<text x="214.5" y="82.2">UART</text>
<text x="214.5" y="79">U10</text>
<text x="249.8" y="82.2">UART</text>
<text x="249.8" y="79">U11</text>
<text x="294" y="82.8">P1</text>
<text x="359.5" y="80.6">30k</text>
<text x="377.3" y="81">FUSE</text>
<text x="390.9" y="78.7">IN</text>
<text x="64.2" y="88.1">U2</text>
<text x="162.2" y="84">TH1</text>
<text x="294" y="85.9">PAD</text>
<text x="358.6" y="88">R22</text>
<text x="64.2" y="91.3">LM2596S-5.0</text>
<text x="145.7" y="94.8">S1A</text>
<text x="145.7" y="91.6">D3</text>
<text x="324.2" y="95.1">R23</text>
<text x="358.6" y="91.2">10k</text>
<text x="68.7" y="100.6">L1</text>
<text x="130.2" y="101.8">100</text>
<text x="130.2" y="98.7">R9</text>
<text x="324.2" y="98.2">10k</text>
<text x="68.7" y="103.8">150uH</text>
<text x="159.1" y="105.7">Q3</text>
<text x="333.2" y="107.6">NPN9014</text>
<text x="341.2" y="104.4">U13</text>
<text x="159.1" y="108.9">IRLML6344</text>
<text x="20.8" y="119.5">100uF</text>
<text x="20.8" y="116.4">C4</text>
<text x="36.7" y="116.3">D6</text>
<text x="88.9" y="118">C5</text>
<text x="143.6" y="117.8">100k</text>
<text x="143.6" y="114.6">R8</text>
<text x="252.3" y="119.3">STM32F103C6T6A</text>
<text x="252.3" y="116.1">U1.1</text>
<text x="88.9" y="121.3">220uF</text>
<text x="314.5" y="123.3">R17</text>
<text x="359.9" y="124.6">STM32F103C6T6A</text>
<text x="359.9" y="121.4">U1.2</text>
<text x="314.5" y="126.5">10k</text>
<text x="314.5" y="137.1">10k</text>
<text x="314.5" y="133.9">R16</text>
<text x="162.2" y="147.8">CN5</text>
<text x="85.7" y="153.1">U5</text>
<text x="162.2" y="151.1">TH1</text>
<text x="34.9" y="161.7">0R</text>
<text x="34.9" y="158.6">JP1</text>
<text x="58.9" y="160.1">2k2</text>
<text x="58.9" y="156.9">R2</text>
<text x="85.7" y="156.4">neopixel</text>
<text x="145.7" y="161.8">S1A</text>
<text x="145.7" y="158.6">D1</text>
<text x="361.3" y="160.9">0.1u</text>
<text x="361.3" y="157.7">C11</text>
<text x="130.2" y="165.7">R10</text>
<text x="34.9" y="172.3">470R</text>
<text x="34.9" y="169.1">R1</text>
<text x="130.2" y="168.8">100</text>
<text x="159.1" y="172.8">Q4</text>
<text x="361.3" y="173.2">1u</text>
<text x="361.3" y="170.1">C12</text>
<text x="62.1" y="179.5">2N7002</text>
<text x="62.1" y="176.3">Q1</text>
<text x="159.1" y="175.9">IRLML6344</text>
<text x="331.3" y="179.4">JP</text>
<text x="331.3" y="176.2">J3</text>
<text x="143.6" y="184.8">100k</text>
<text x="143.6" y="181.6">R11</text>
<text x="317.2" y="184.7">10k</text>
<text x="317.2" y="181.5">R14</text>
<text x="361.3" y="185.6">1u</text>
<text x="361.3" y="182.4">C13</text>
<text x="211.6" y="198.4">X1</text>
<text x="211.7" y="201.6">8MHz</text>
<text x="305.1" y="201.1">SW1</text>
<text x="49" y="209.4">4.7k</text>
<text x="49" y="206.2">R3</text>
<text x="84.5" y="207.8">CN2</text>
<text x="295.3" y="207.7">10k</text>
<text x="295.3" y="204.5">R15</text>
<text x="84.5" y="211">TH1</text>
<text x="208" y="215.1">C9</text>
<text x="225.6" y="215.1">C10</text>
<text x="162.2" y="221.9">CN6</text>
<text x="208" y="218.3">22pf</text>
<text x="225.6" y="218.3">22pf</text>
<text x="64.9" y="227.2">10uf</text>
<text x="162.2" y="225.1">TH1</text>
<text x="368.7" y="222.8">EXP</text>
<text x="49" y="230.9">R4</text>
<text x="64.9" y="230.3">C6</text>
<text x="84.5" y="232.5">CN3</text>
<text x="145.7" y="232.7">D2</text>
<text x="49" y="234.1">4.7k</text>
<text x="84.5" y="235.7">TH2</text>
<text x="130.2" y="239.8">R13</text>
<text x="145.7" y="235.9">S1A</text>
<text x="130.2" y="242.9">100</text>
<text x="65.2" y="251.9">10uf</text>
<text x="159.1" y="250">IRLML6344</text>
<text x="159.1" y="246.9">Q5</text>
<text x="49" y="255.6">R5</text>
<text x="65.1" y="255">C7</text>
<text x="84.5" y="257.2">CN4</text>
<text x="143.6" y="255.7">R12</text>
<text x="49" y="258.8">4.7k</text>
<text x="84.5" y="260.4">TH3</text>
<text x="143.6" y="258.9">100k</text>
<text x="64.9" y="276.6">10uf</text>
<text x="64.9" y="279.7">C8</text>
</g>
<g font-size="3.2" fill="#00f">
<text x="75.8" y="23.1">4</text>
<text x="49.1" y="26.6">3</text>
<text x="53.6" y="28">In</text>
<text x="64.6" y="29.8" transform="rotate(-90 64.6 29.8)">GND</text>
<text x="67.1" y="24.5">TAB</text>
<text x="67.6" y="28">Out</text>
<text x="75.8" y="26.6">2</text>
<text x="161.9" y="26.6">1</text>
<text x="165.3" y="28.4">1</text>
<text x="63.1" y="34.3" transform="rotate(-90 63.1 34.3)">1</text>
<text x="161.9" y="30.2">2</text>
<text x="165.3" y="31.9">2</text>
<text x="228.9" y="33.7">1</text>
<text x="232.4" y="35.5">1</text>
<text x="288.8" y="33.7">1</text>
<text x="292.3" y="35.5">1</text>
<text x="228.9" y="37.2">2</text>
<text x="228.9" y="40.7">3</text>
<text x="232.4" y="39">2</text>
<text x="288.8" y="37.2">2</text>
<text x="288.8" y="40.7">3</text>
<text x="292.3" y="39">2</text>
<text x="354.1" y="39">1</text>
<text x="357.6" y="40.7">I/O1</text>
<text x="372.4" y="40.7">I/O1</text>
<text x="381.2" y="39">6</text>
<text x="391.2" y="37.2">1</text>
<text x="391.2" y="40.7">2</text>
<text x="394.7" y="39">1</text>
<text x="228.9" y="44.3">4</text>
<text x="228.9" y="47.8">5</text>
<text x="232.4" y="42.5">3</text>
<text x="232.4" y="46">4</text>
<text x="288.8" y="44.3">4</text>
<text x="288.8" y="47.8">5</text>
<text x="292.3" y="42.5">3</text>
<text x="292.3" y="46">4</text>
<text x="354.1" y="46">3</text>
<text x="357.6" y="47.8">I/O2</text>
<text x="372.4" y="47.8">I/O2</text>
<text x="381.2" y="46">4</text>
<text x="391.2" y="44.3">3</text>
<text x="391.2" y="47.8">4</text>
<text x="394.7" y="42.5">2</text>
<text x="394.7" y="46">3</text>
<text x="228.9" y="51.3">6</text>
<text x="232.4" y="49.6">5</text>
<text x="232.4" y="53.1">6</text>
<text x="288.8" y="51.3">6</text>
<text x="292.3" y="49.6">5</text>
<text x="292.3" y="53.1">6</text>
<text x="394.7" y="49.6">4</text>
<text x="389.4" y="83.1">1</text>
<text x="161.9" y="88.4">1</text>
<text x="213" y="86.6">1</text>
<text x="216.5" y="88.4">1</text>
<text x="248.3" y="86.6">1</text>
<text x="251.8" y="88.4">1</text>
<text x="389.4" y="86.6">2</text>
<text x="392.9" y="84.8">1</text>
<text x="392.9" y="88.4">2</text>
<text x="161.9" y="91.9">2</text>
<text x="165.3" y="90.1">1</text>
<text x="165.3" y="93.7">2</text>
<text x="213" y="90.1">2</text>
<text x="213" y="93.7">3</text>
<text x="216.5" y="91.9">2</text>
<text x="216.5" y="95.4">3</text>
<text x="248.3" y="90.1">2</text>
<text x="248.3" y="93.7">3</text>
<text x="251.8" y="91.9">2</text>
<text x="251.8" y="95.4">3</text>
<text x="45.5" y="99.7" transform="rotate(-90 45.5 99.7)">1</text>
<text x="47.3" y="96.2" transform="rotate(-90 47.3 96.2)">VIN</text>
<text x="49" y="99.7" transform="rotate(-90 49 99.7)">2</text>
<text x="50.8" y="96.2" transform="rotate(-90 50.8 96.2)">OUTPUT</text>
<text x="56.1" y="99.7" transform="rotate(-90 56.1 99.7)">4</text>
<text x="57.9" y="96.2" transform="rotate(-90 57.9 96.2)">FB</text>
<text x="59.6" y="99.7" transform="rotate(-90 59.6 99.7)">5</text>
<text x="61.4" y="96.2" transform="rotate(-90 61.4 96.2)">ON#/OFF</text>
<text x="213" y="97.2">4</text>
<text x="216.5" y="99">4</text>
<text x="248.3" y="97.2">4</text>
<text x="251.8" y="99">4</text>
<text x="224.9" y="123.6">10</text>
<text x="232.1" y="125.1">PA0-WKUP</text>
<text x="273.3" y="125.1">PB0</text>
<text x="282.6" y="123.6">18</text>
<text x="224.9" y="127.2">11</text>
<text x="224.9" y="130.7">12</text>
<text x="232.1" y="128.6">PA1</text>
<text x="273.3" y="128.6">PB1</text>
<text x="282.6" y="127.2">19</text>
<text x="282.6" y="130.7">20</text>
<text x="345.1" y="128.9">1</text>
<text x="350.3" y="130.4">VBAT</text>
<text x="224.9" y="134.2">13</text>
<text x="224.9" y="137.8">14</text>
<text x="232.1" y="132.1">PA2</text>
<text x="232.1" y="135.6">PA3</text>
<text x="273.3" y="132.1">PB2</text>
<text x="273.3" y="135.6">PB3</text>
<text x="282.6" y="134.2">39</text>
<text x="282.6" y="137.8">40</text>
<text x="224.9" y="141.3">15</text>
<text x="232.1" y="139.2">PA4</text>
<text x="232.1" y="142.7">PA5</text>
<text x="273.3" y="139.2">PB4</text>
<text x="273.3" y="142.7">PB5</text>
<text x="282.6" y="141.3">41</text>
<text x="224.9" y="144.8">16</text>
<text x="224.9" y="148.3">17</text>
<text x="232.1" y="146.2">PA6</text>
<text x="232.1" y="149.8">PA7</text>
<text x="273.3" y="146.2">PB6</text>
<text x="273.3" y="149.8">PB7</text>
<text x="282.6" y="144.8">42</text>
<text x="282.6" y="148.3">43</text>
<text x="161.9" y="155.4">1</text>
<text x="224.9" y="155.4">29</text>
<text x="282.6" y="155.4">45</text>
<text x="84.2" y="160.7">1</text>
<text x="161.9" y="158.9">2</text>
<text x="165.3" y="157.2">1</text>
<text x="165.3" y="160.7">2</text>
<text x="224.9" y="158.9">30</text>
<text x="232.1" y="156.8">PA8</text>
<text x="232.1" y="160.3">PA9</text>
<text x="273.3" y="156.8">PB8</text>
<text x="273.3" y="160.3">PB9</text>
<text x="282.6" y="158.9">46</text>
<text x="84.2" y="164.2">2</text>
<text x="84.2" y="167.7">3</text>
<text x="87.7" y="162.5">1</text>
<text x="87.7" y="166">2</text>
<text x="224.9" y="162.5">31</text>
<text x="224.9" y="166">32</text>
<text x="232.1" y="163.9">PA10</text>
<text x="232.1" y="167.4">PA11</text>
<text x="271.3" y="163.9">PB10</text>
<text x="271.3" y="167.4">PB11</text>
<text x="282.6" y="162.5">21</text>
<text x="282.6" y="166">22</text>
<text x="87.7" y="169.5">3</text>
<text x="224.9" y="169.5">33</text>
<text x="224.9" y="173">34</text>
<text x="232.1" y="170.9">PA12</text>
<text x="271.3" y="170.9">PB12</text>
<text x="282.6" y="169.5">25</text>
<text x="282.6" y="173">26</text>
<text x="224.9" y="176.6">37</text>
<text x="232.1" y="174.4">PA13</text>
<text x="232.1" y="178">PA14</text>
<text x="271.3" y="174.4">PB13</text>
<text x="271.3" y="178">PB14</text>
<text x="282.6" y="176.6">27</text>
<text x="224.9" y="180.1">38</text>
<text x="232.1" y="181.5">PA15</text>
<text x="271.3" y="181.5">PB15</text>
<text x="282.6" y="180.1">28</text>
<text x="226.9" y="187.1">2</text>
<text x="226.9" y="190.7">3</text>
<text x="232.1" y="188.6">PC13-TAMPER-RTC</text>
<text x="268.3" y="188.6">BOOT0</text>
<text x="282.6" y="187.1">44</text>
<text x="226.9" y="194.2">4</text>
<text x="232.1" y="192.1">PC14-OSC32_IN</text>
<text x="232.1" y="195.6">PC15-OSC32_OUT</text>
<text x="270.7" y="195.6">NRST</text>
<text x="282.6" y="194.2">7</text>
<text x="299.6" y="194.2">1</text>
<text x="315.7" y="194.2">2</text>
<text x="226.9" y="201.3">5</text>
<text x="232.1" y="202.7">PD0-OSC_IN</text>
<text x="226.9" y="204.8">6</text>
<text x="232.1" y="206.2">PD1-OSC_OUT</text>
<text x="84.2" y="215.4">1</text>
<text x="84.2" y="218.9">2</text>
<text x="87.7" y="217.1">1</text>
<text x="87.7" y="220.7">2</text>
<text x="161.9" y="229.5">1</text>
<text x="161.9" y="233">2</text>
<text x="165.3" y="231.2">1</text>
<text x="165.3" y="234.8">2</text>
<text x="84.2" y="240.1">1</text>
<text x="84.2" y="243.6">2</text>
<text x="87.7" y="241.8">1</text>
<text x="87.7" y="245.4">2</text>
<text x="84.2" y="264.8">1</text>
<text x="84.2" y="268.3">2</text>
<text x="87.7" y="266.5">1</text>
<text x="87.7" y="270.1">2</text>
</g>
<g font-size="3.2">
<text x="354.1" y="42.5">2</text>
<text x="357.6" y="44.3">GND</text>
<text x="52.6" y="76.2" transform="rotate(-90 52.6 76.2)">6</text>
<text x="54.3" y="85" transform="rotate(-90 54.3 85)">GND</text>
<text x="295.9" y="91.9">1</text>
<text x="295.9" y="95.4">2</text>
<text x="52.6" y="99.7" transform="rotate(-90 52.6 99.7)">3</text>
<text x="54.3" y="96.2" transform="rotate(-90 54.3 96.2)">GND</text>
<text x="365.9" y="137.4">VSS_1</text>
<text x="379.6" y="136">23</text>
<text x="365.9" y="140.9">VSS_2</text>
<text x="379.6" y="139.5">35</text>
<text x="379.6" y="143.1">47</text>
<text x="365.9" y="144.5">VSS_3</text>
<text x="367.7" y="151.5">VSSA</text>
<text x="379.6" y="150.1">8</text>
<text x="333.4" y="185">1</text>
<text x="333.4" y="188.6">2</text>
<text x="333.4" y="192.1">3</text>
<text x="364.1" y="229.1">1</text>
<text x="364.1" y="232.7">3</text>
<text x="374.8" y="229.1">2</text>
<text x="374.8" y="232.7">4</text>
<text x="364.1" y="236.2">5</text>
<text x="364.1" y="239.7">7</text>
<text x="374.8" y="236.2">6</text>
<text x="374.8" y="239.7">8</text>
<text x="364.1" y="243.2">9</text>
<text x="372.7" y="243.2">10</text>
</g>
<g font-size="3.2" fill="#f00">
<text x="372.6" y="44.3">VDD</text>
<text x="381.2" y="42.5">5</text>
<text x="343.1" y="136">24</text>
<text x="350.3" y="137.4">VDD_1</text>
<text x="343.1" y="139.5">36</text>
<text x="343.1" y="143.1">48</text>
<text x="350.3" y="140.9">VDD_2</text>
<text x="350.3" y="144.5">VDD_3</text>
<text x="345.1" y="150.1">9</text>
<text x="350.3" y="151.5">VDDA</text>
</g>
</svg>
